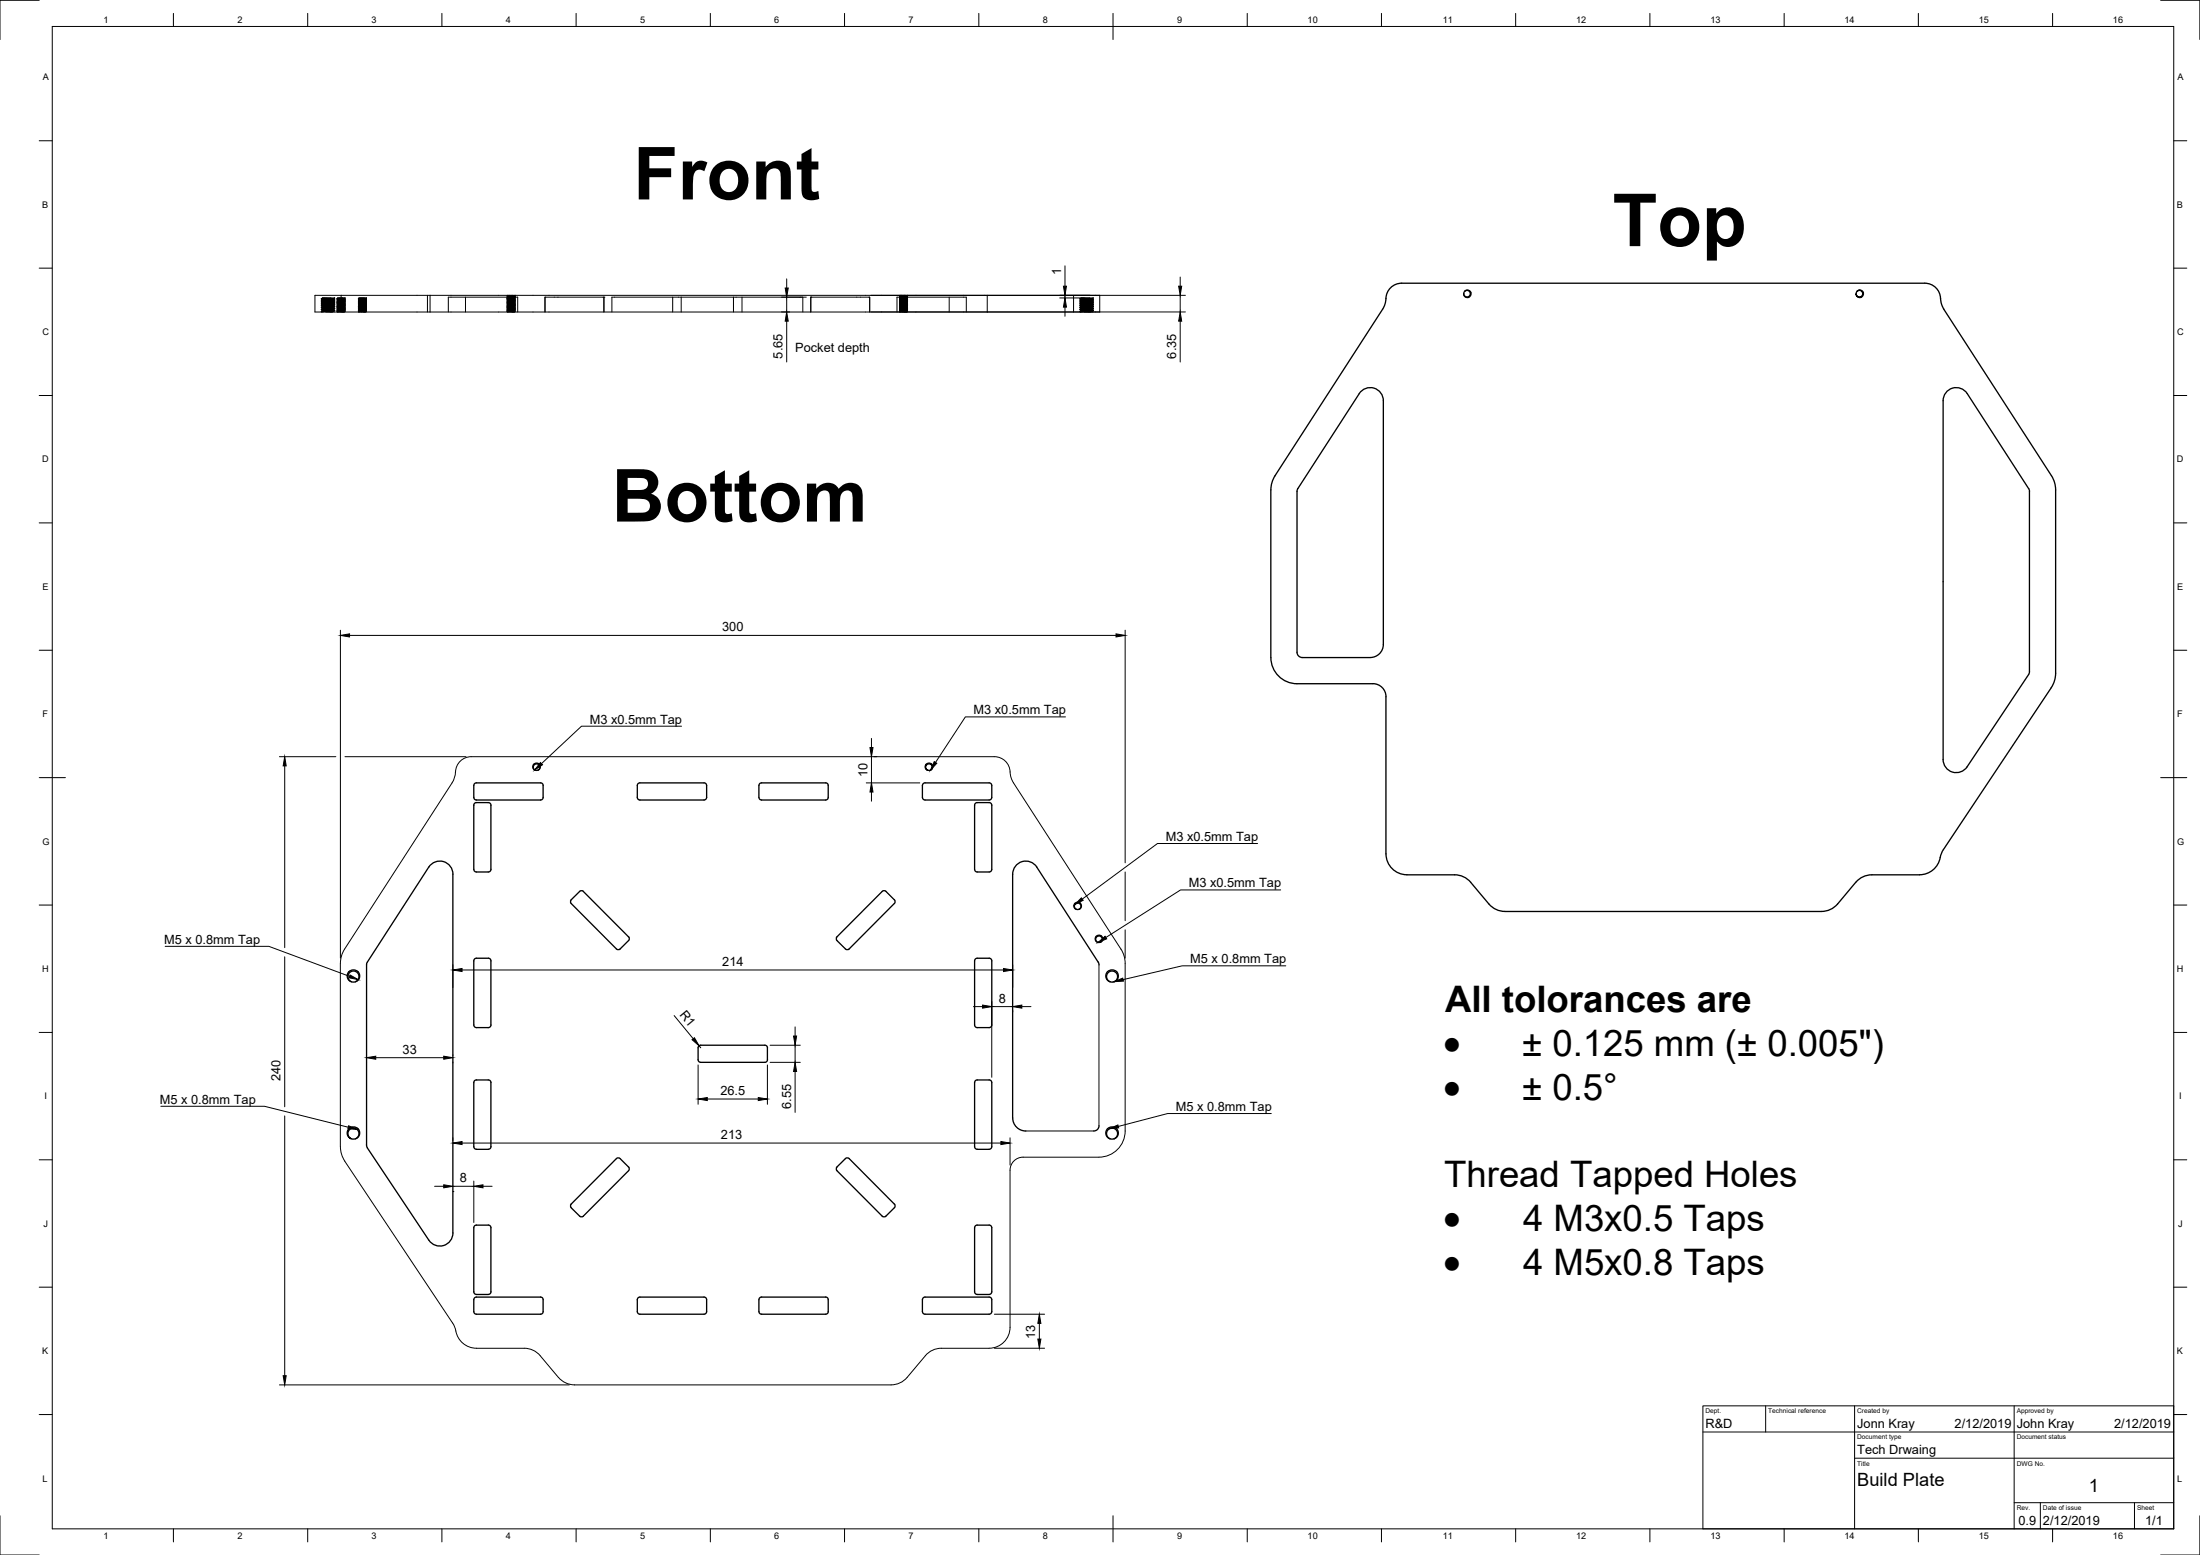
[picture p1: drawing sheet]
<svg xmlns="http://www.w3.org/2000/svg" width="841mm" height="594mm" viewBox="0 0 841 594" stroke-linecap="round" stroke-linejoin="round" font-family="sans-serif">
<!-- layer: Visible -->
<g fill="none" stroke="#000" stroke-width=".51">
<path d="M535.8 108.2h200a6.4 6.4 0 0 1 6.2 7.1l1.1 2.9M535.8 108.2a6.3 6.3 0 0 0-6.1 7.1l-1.2 2.9-41.1 63.5M559.6 112.2l.4 1.2 1.5 .2M559.9 111.3l.7-.4 .9 .2 .6 .8-.1 .8-.6 .6-.8 .1-.8-.4-.2-.8M559.9 111.3l.8-.5 .9 .2a1.41 1.41 0 0 1 .8 1.3 1.41 1.41 0 0 1-.9 1.3M559.9 111.3l-.3 .9M709.9 111.3l-.3 .9M711.5 113.6a1.43 1.43 0 0 0 .9-1.4 1.43 1.43 0 0 0-1-1.3h-.8l-.7 .4 .7-.4 1.1 .3 .4 .9-.4 1-.6 .3h-.7l-.9-1 .8 1.1 1.2 .1M743.1 118.2l41.1 63.5M519.6 150.4a5 5 0 0 1 5.6-2.1 5 5 0 0 1 3.6 4.8v93.1a5 5 0 0 1-5 5M519.6 150.4l-23.7 36.8-.1 62M485.8 187.2v64"/>
<path d="M487.4 181.7a10 10 0 0 0-1.6 5.5M775.5 186.6l.3 .8v69.5l-23.8 36.1a5 5 0 0 1-5.6 2 5 5 0 0 1-3.6-4.8v-137.1a5 5 0 0 1 3.6-4.8 5 5 0 0 1 5.6 2.1l23.5 36.3M784.2 181.7a10 10 0 0 1 1.6 5.5v70a10 10 0 0 1-1.6 5.5l-42 63.3a9.4 9.4 0 0 1-5.4 7.6l-3 .6h-18.2a8 8 0 0 0-6.1 2.9l-7 8.3a8.1 8.1 0 0 1-6.1 2.8M485.8 251.2a10 10 0 0 0 10 10h29a5 5 0 0 1 5 5v60a8 8 0 0 0 8 8M495.8 249.2l.6 1.4 1.4 .6M497.8 251.2h26M182.1 299.1h24.5M182.1 299.1a1.01 1.01 0 0 0-1 1v4.5a1.01 1.01 0 0 0 1 1h24.5a1.01 1.01 0 0 0 1-1M204 292l-.3 1.4 1 .9M204 292a1.43 1.43 0 0 1 1.6-.4 1.43 1.43 0 0 1 .9 1.4l-.2 .7-.6 .5M205.7 294.2l.5-.5 .2-.9-.5-.7-.8-.3-.8 .3-.4 .8 .1 .8 .7 .6M205.7 294.2l-1 .1"/>
<path d="M206.6 299.1a1.01 1.01 0 0 1 1 1M244.6 299.1h24.5M244.6 299.1a1.01 1.01 0 0 0-1 1v4.5a1.01 1.01 0 0 0 1 1h24.5a1.01 1.01 0 0 0 1-1v-4.5a1.01 1.01 0 0 0-1-1M291.1 299.1h24.5M291.1 299.1a1.04 1.04 0 0 0-1 1v4.5a1.01 1.01 0 0 0 1 1h24.5M315.6 299.1a.97 .97 0 0 1 1 1v4.5a1.01 1.01 0 0 1-1 1M353.6 299.1h24.5M353.6 299.1a1.01 1.01 0 0 0-1 1v4.5l.7 1h24.8M354 292a1.43 1.43 0 0 1 1.6-.4 1.43 1.43 0 0 1 1 1.4l-.3 .7-.6 .5 .6-.8-.2-1.1-.8-.5-.9 .3-.5 1.1 .7 1.1-.9-1.1 .3-1.2M355.7 294.2l-.9 .1M378.1 299.1a1.01 1.01 0 0 1 1 1v4.5a1.01 1.01 0 0 1-1 1M181.4 306.9l.7-.3h4.6a.97 .97 0 0 1 1 1v24.5a1.01 1.01 0 0 1-1 1h-4.6a1.01 1.01 0 0 1-1-1v-24.5z"/>
<path d="M207.6 300.1v4.5M378.1 306.6h-4.5a1.01 1.01 0 0 0-1 1v24.5a1.01 1.01 0 0 0 1 1h4.5M378.1 306.6a1.01 1.01 0 0 1 1 1v24.5a1.01 1.01 0 0 1-1 1M173.1 334v137.1M173.1 334a5 5 0 0 0-3.5-4.8 5 5 0 0 0-5.7 2.1l-23.5 36.3M387.1 334v93.1a5 5 0 0 0 5 5M387.1 334a5 5 0 0 1 3.6-4.8 5 5 0 0 1 5.6 2.1l23.5 36.2 .3 1.1M537.8 334.2h18.3a7.9 7.9 0 0 1 6.1 2.9l7 8.3a8 8 0 0 0 6.1 2.8M223 340.6l17.3 17.3a1.01 1.01 0 0 1 0 1.4l-3.3 3.3M223 340.5a1.01 1.01 0 0 0-1.4 0l-3.2 3.3-.2 1 17.4 17.7a1 1 0 0 0 1.5 0M341.9 343.8l-3.2-3.3a.98 .98 0 0 0-1.5 .1l-17.2 17.3a1.01 1.01 0 0 0 0 1.4l3.2 3.2a1 1 0 0 0 1.4 0l17.3-17.3M341.9 343.8a1.01 1.01 0 0 1 0 1.4"/>
<path d="M410.8 345.2a1.44 1.44 0 0 1 1.5-.5 1.44 1.44 0 0 1 1.1 1.2l-.2 .9-.6 .6 .6-.8-.1-1-.7-.6-1.1 .2-.6 1.2 .7 1-.8-.9zM412.6 347.3l-1 .1M419 357.8l-.3 1.3 1 .9M419 357.8a1.44 1.44 0 0 1 1.6-.5 1.44 1.44 0 0 1 1 1.3l-.2 .8-.7 .6 .6-.8-.1-1-.9-.6-1.1 .3-.3 1.3 .8 .8M420.7 359.9l-1 .1M575.3 348.2h121M134.3 375l-1-.8-.3-1.5 .7-1.2 1.1-.5 1.4 .3 .9 1v1.5l-1.2 1.2M134.3 375l-.9-.5-.5-.8-.2-1.1 .3-.8a2.44 2.44 0 0 1 4.1-.3l.4 .9-.1 1.2-.6 1-.9 .4M135.9 375.1h-1.6M140.4 367.5l-.3 1.1v68.9l.4 1.1M182.1 366.1h4.6M186.7 366.1a.97 .97 0 0 1 1 1v24.5a1.01 1.01 0 0 1-1 1h-4.6a1.01 1.01 0 0 1-1-1v-24.5a1.01 1.01 0 0 1 1-1"/>
<path d="M373.6 366.1h4.5M373.6 366.1a1.01 1.01 0 0 0-1 1v24.5a1.01 1.01 0 0 0 1 1h4.5M378.1 366.1a1.01 1.01 0 0 1 1 1v24.5a1.01 1.01 0 0 1-1 1M424.3 375l-1-.8-.3-1.4 .7-1.3 1.2-.5 1.4 .3 .9 1.2-.2 1.5-1.1 1M424.3 375l-.8-.4-.6-.8-.2-1.1 .3-.9a2.33 2.33 0 0 1 4-.4l.5 1-.1 1.2-.6 .9-.9 .5M426 375.1h-1.7M267.2 399.6l.7-.3h24.5a1.01 1.01 0 0 1 1 1v4.6a1.01 1.01 0 0 1-1 1h-24.5a1.01 1.01 0 0 1-1-1v-4.6zM181.1 413.6a.97 .97 0 0 1 1-1h4.6a1.01 1.01 0 0 1 1 1M181.1 413.6l.1 24.9 .9 .6h4.6a1.01 1.01 0 0 0 1-1v-24.5M372.6 413.6v24.5a1.01 1.01 0 0 0 1 1h4.5M378.1 412.6h-4.5a1.01 1.01 0 0 0-1 1M378.1 412.6a1.01 1.01 0 0 1 1 1"/>
<path d="M379.1 413.6v24.5a1.01 1.01 0 0 1-1 1M133.3 431.3a2.38 2.38 0 0 1 4 .6l.2 1.2-.3 .9-1.3 1 1.2-1.2 .1-1-.4-1-1.6-.8-.8 .1-.9 .6-.5 1 .1 1 .3 .7 .9 .7-1-.7-.5-1v-1zM135.9 435h-1.6M140.4 438.6l23.6 35.2a5 5 0 0 0 5.6 2 5 5 0 0 0 3.5-4.8M420.1 430.1l-.5 1.4-1.5 .6M424.3 435.1l-.8-.5-.7-1 .2-1.8a2.33 2.33 0 0 1 4-.4l.5 1.2-.1 1-.7 1-.8 .5M425.9 435l1.1-.9 .2-1.4-.7-1.2-1.5-.5-1.2 .5-.8 1.3 .3 1.3 1 1M426 435h-1.7M237 442.6l3.3 3.2a1.01 1.01 0 0 1 0 1.4l-17.3 17.4M237.1 442.6a1.01 1.01 0 0 0-1.5 0l-17.4 17.7 .2 1.1 3.2 3.2a1 1 0 0 0 1.4 0M341.9 460a1.01 1.01 0 0 1 0 1.4M181.4 468.3l.7-.2 4.6-.1a.97 .97 0 0 1 1 1v24.5a1.01 1.01 0 0 1-1 1h-4.6a1.01 1.01 0 0 1-1-1v-24.5z"/>
<path d="M341.9 460l-17.3-17.4a1 1 0 0 0-1.4 0l-3.2 3.2-.3 .7 .3 .8 17.2 17.3a1.01 1.01 0 0 0 1.5 0l3.2-3.2M378.1 468.1l-4.5-.1a1.01 1.01 0 0 0-1 1v24.5a1.01 1.01 0 0 0 1 1l4.5 .1M378.1 468a1.01 1.01 0 0 1 1 1v24.5a1.01 1.01 0 0 1-1 1M181.1 496.5v4.6a1.01 1.01 0 0 0 1 1h24.5a1.01 1.01 0 0 0 1-1M207.6 496.5v4.6M207.6 496.5a1.01 1.01 0 0 0-1-1h-24.5a.97 .97 0 0 0-1 1M243.6 496.5v4.6a1.01 1.01 0 0 0 1 1h24.5a1.01 1.01 0 0 0 1-1v-4.6M270.1 496.5a1.01 1.01 0 0 0-1-1h-24.5a.97 .97 0 0 0-1 1M290.1 496.5v4.6a1.01 1.01 0 0 0 1 1h24.5M315.6 495.5h-24.5a1.01 1.01 0 0 0-1 1M315.6 495.5a1.01 1.01 0 0 1 1 1M316.6 496.5v4.6a1.01 1.01 0 0 1-1 1"/>
<path d="M352.6 496.5v4.6a1.01 1.01 0 0 0 1 1h24.5M378.1 495.5h-24.5a1.01 1.01 0 0 0-1 1M378.1 495.5a1.01 1.01 0 0 1 1 1M379.1 496.5v4.6a1.01 1.01 0 0 1-1 1"/>
</g>
<g fill="none" stroke="#000" stroke-width=".38">
<path d="M164.4 112.8h256v6.4h-256M164.4 112.8h-44v6.4h44M164.4 112.8v6.4M172.8 299.1l-41.1 63.5a10 10 0 0 0-1.6 5.4M380.1 289.1h-200a6.4 6.4 0 0 0-6.1 7.1l-1.2 2.8M380.1 289.1a6.3 6.3 0 0 1 6.2 7.1l1.1 2.9 41.1 63.5a10 10 0 0 1 1.6 5.4v64.1a10 10 0 0 1-10 10h-29M130.1 368v70.1M420.1 368.6v61.5M130.1 438a10 10 0 0 0 1.7 5.6l41.5 62.3 .9 2.6M392.1 432.1h26M391.1 442.1a5 5 0 0 0-5 5v60a8 8 0 0 1-8 8M174.3 508.5a8 8 0 0 0 7.8 6.6h18.3a7.9 7.9 0 0 1 6.1 2.8"/>
<path d="M206.5 518l7 8.2a8 8 0 0 0 6.1 2.9h121.1M353.7 518l-6.9 8.2M378.1 515.1h-18.2a8 8 0 0 0-6.2 2.8M346.8 526.2a8 8 0 0 1-6.1 2.9"/>
</g>
<!-- layer: Hidden -->
<g fill="none" stroke="#000" stroke-width=".38">
<path d="M122.9 117.5l.4 .3-.5 .3 .5 .5-.4 .3 .1 .3M123.3 113.8l-.5 .5 .5 .2M123.3 114.5v.1M123.3 116.9v.1M123.3 118.5v.2M123.3 117l-.5 .5M123.3 114.6l-.5 .3 .5 .5-.5 .3 .5 .5-.5 .5 .5 .3M123.9 113.8l3.6 .3-4.2 .4 4.2 .4-4.2 .4 4.2 .4-4.2 .4 4.2 .4-4.2 .4 4.2 .4-4.2 .4 4.2 .4-4.2 .4 4.2 .4-2.9 .3M126.5 113.8h-3.2l4.2 .4-4.2 .4 4.2 .4-4.2 .4 4.2 .4-4.2 .4 4.2 .4-4.2 .4 4.2 .4-4.2 .4 4.2 .4-4.2 .4 4.2 .4-1.3 .2M126.5 113.8l-3.7 .3 5.2 .4-5.1 .4 5.1 .4-5.1 .4 5.1 .4-5.1 .4 5 .4-5 .4 5.1 .4-5.1 .4 5.1 .4-5.2 .4 4.3 .3M126.5 113.8h1.5l-.5 .3 .5 .4-.5 .4 .5 .6M127.5 116.6l.5 .3-.5 .4 .5 .4-.5 .4 .5 .4-.5 .4 .3 .3"/>
<path d="M127.5 116.5v.1M127.8 113.8l-4.9 .5 5.1 .4-5.2 .4 5.2 .4-5.2 .4 5.2 .4-5.2 .4 5.2 .4-5.1 .4 5.1 .4-5.1 .4 5.1 .4-5.1 .4 .8 .1M128 115.5l-.5 .2 .5 .4-.5 .5M128.9 117.5l.2 .3-.2 .3 .2 .2M128.9 119.1l.1 .1M129.1 113.8h2M129.1 113.8l-.2 .3 .2 .2M129.1 113.8l2.6 .3-2.6 .2 2.6 .3-2.6 .2 2.6 .3-2.6 .2 2.6 .3-2.6 .2 2.6 .3-2.6 .2 2.6 .3-2.6 .2 2.6 .3-2.6 .2 2.6 .3-2.6 .2 2.6 .3-2.6 .2 2.6 .3-2.6 .2 2.6 .3-.9 .1M129.1 118.3l-.2 .2 .2 .3-.2 .3M129.1 116.8l-.2 .2 .2 .3-.2 .2M129.1 116.3l-.2 .2 .2 .3M129.1 115.8l-.2 .2 .2 .3"/>
<path d="M129.1 114.8l-.2 .2 .2 .3-.2 .3 .2 .2M129.1 114.3l-.2 .2 .2 .3M129.1 114.3h.1M129.1 114.8h.1M129.1 115.8h.1M129.1 116.3h.1M129.1 116.8v.1M129.1 118.3v.1M129.5 113.8l2.2 .2-2.6 .3 2.6 .2-2.6 .3 2.6 .2-2.6 .3 2.6 .2-2.6 .3 2.6 .2-2.6 .3 2.6 .2-2.6 .3 2.6 .2-2.6 .3 2.6 .2-2.6 .3 2.6 .2-2.6 .3 2.6 .2-2.6 .3 2.6 .2-1.9 .2M130.4 112.8v6.4M131.1 113.8l-2.2 .2 3 .3-3 .2 3 .3-3 .2 3 .3-3 .2 3 .3-3 .2 3 .3-3 .2 3 .3-3 .2 3 .3-3 .2 3 .3-3 .2 3 .3-3 .2 3 .3-3 .2 2.6 .2M131.1 113.8h.8"/>
<path d="M131.7 115.1l.2 .1-.2 .3M131.7 119.1l.1 .1M131.7 117.6l.2 .2-.2 .2 .2 .3-.2 .2 .2 .4-.2 .1M131.7 117.1l.2 .2-.2 .2M131.7 115.6l.2 .3M131.7 114.6l.2 .1-.2 .3M131.7 114.5v.1M131.7 115v.1M131.7 115.5v.1M131.7 117v.1M131.7 117.5v.1M131.7 119v.1"/>
<path d="M131.8 113.8l-2.9 .3 3 .3-3 .2 3 .3-3 .2 3 .3-3 .2 3 .3-3 .2 3 .3-3 .2 3 .3-3 .2 3 .3-3 .2 3 .3-3 .2 3 .3-3 .2 3 .3-3 .2 .6 .1M131.9 115.9l-.2 .1 .2 .3-.2 .2 .2 .4-.2 .1M131.9 113.9l-.2 .1 .2 .3-.2 .2M131.9 113.8v.1M137 117.5l.3 .3-.3 .3 .3 .2M137 119.1l.1 .1M137.3 113.8h1.9M137.3 113.8l-.3 .3 .3 .2M137.3 113.8l2.5 .3-2.5 .2 2.5 .3-2.5 .2 2.5 .3-2.5 .2 2.5 .3-2.5 .2 2.5 .3-2.5 .2 2.5 .3-2.5 .2 2.5 .3-2.5 .2 2.5 .3-2.5 .2 2.5 .3-2.5 .2 2.5 .3-2.5 .2 2.5 .3-.9 .1M137.3 118.3l-.3 .2 .3 .3-.3 .3M137.3 116.8l-.3 .2 .3 .3-.3 .2M137.3 116.3l-.3 .2 .3 .3"/>
<path d="M137.3 115.8l-.3 .2 .3 .3M137.3 114.8l-.3 .2 .3 .3-.3 .3 .3 .2M137.3 114.3l-.3 .2 .3 .3M137.3 114.3h.1M137.3 114.8h.1M137.3 115.8h.1M137.3 116.3h.1M137.3 116.8v.1M137.3 118.3v.1M137.6 113.8l2.2 .2-2.5 .3 2.5 .2-2.5 .3 2.5 .2-2.5 .3 2.5 .2-2.5 .3 2.5 .2-2.5 .3 2.5 .2-2.5 .3 2.5 .2-2.5 .3 2.5 .2-2.5 .3 2.5 .2-2.5 .3 2.5 .2-2.5 .3 2.5 .2-1.8 .2M139.2 113.8l-2.2 .2 3.1 .3-3.1 .2 3.1 .3-3.1 .2 3.1 .3-3.1 .2 3.1 .3-3.1 .2 3.1 .3-3.1 .2 3.1 .3-3.1 .2 3.1 .3-3.1 .2 3.1 .3-3.1 .2 3.1 .3-3.1 .2 3.1 .3-3.1 .2 2.7 .2M139.2 113.8h.9"/>
<path d="M139.8 117.1l.3 .2-.3 .2M139.8 119.1l.2 .1M139.8 117.6l.3 .2-.3 .2 .3 .3-.3 .2 .3 .4-.3 .1M139.8 115.6l.3 .3M139.8 115.1l.3 .1-.3 .3M139.8 114.6l.3 .1-.3 .3M139.8 114.5v.1M139.8 115v.1M139.8 115.5v.1M139.8 117v.1M139.8 117.5v.1M139.8 119v.1"/>
<path d="M140 113.8l-3 .3 3.1 .3-3.1 .2 3.1 .3-3.1 .2 3.1 .3-3.1 .2 3.1 .3-3.1 .2 3.1 .3-3.1 .2 3.1 .3-3.1 .2 3.1 .3-3.1 .2 3.1 .3-3.1 .2 3.1 .3-3.1 .2 3.1 .3-3.1 .2 .6 .1M140.1 115.9l-.3 .1 .3 .3-.3 .2 .3 .4-.3 .1M140.1 113.9l-.3 .1 .3 .3-.3 .2M140.1 113.8v.1M163.4 112.8v6.4M171.4 119.2v-5.7h26.5v5.7M177.9 113.5v5.7M193.8 113v.1M193.8 113.5v.1M193.8 114v.1M193.8 114.5v.1M193.8 115v.1"/>
<path d="M193.8 115.5v.1M193.8 116v.1M193.8 116.5v.1M193.8 117v.1M193.8 117.5v.1M193.8 118v.1M193.8 118.5v.1M193.8 119v.1M193.9 113l2.8 .1-2.6 .2 2.6 .3-2.6 .2 2.6 .3-2.6 .2 2.6 .3-2.6 .2 2.6 .3-2.6 .2 2.6 .3-2.6 .2 2.6 .3-2.6 .2 2.6 .3-2.6 .2 2.6 .3-2.6 .2 2.6 .3-2.6 .2 2.6 .3-2.6 .2 2.6 .3-2.6 .2 2.6 .3-.9 .1M193.9 118.6l.2 .2-.2 .2M193.9 117.6l.2 .2-.2 .2M193.9 117.1l.2 .2-.2 .2"/>
<path d="M193.9 115.1l.2 .2-.2 .2M193.9 113.1l.2 .2-.2 .2M193.9 114.6l.2 .2M193.9 113.6l.2 .2M193.9 114.1l.2 .2M193.9 115.6l.2 .2M193.9 116.1l.2 .2M193.9 116.6l.2 .2M193.9 118.1l.2 .2M193.9 119.1l.1 .1M194.1 118.3l-.2 .2M194.1 116.8l-.2 .2"/>
<path d="M194.1 116.3l-.2 .2M194.1 115.8l-.2 .2M194.1 114.8l-.2 .2M194.1 114.3l-.2 .2M194.1 113.8l-.2 .2M194.1 113.8h.1M194.1 114.3h.1M194.1 114.8h.1M194.1 115.8h.1M194.1 116.3h.1M194.1 116.8v.1M194.1 118.3v.1"/>
<path d="M194.5 112.8l2.2 .2-2.6 .3 2.6 .2-2.6 .3 2.6 .2-2.6 .3 2.6 .2-2.6 .3 2.6 .2-2.6 .3 2.6 .2-2.6 .3 2.6 .2-2.6 .3 2.6 .2-2.6 .3 2.6 .2-2.6 .3 2.6 .2-2.6 .3 2.6 .2-2.6 .3 2.6 .2-2.6 .3 2.6 .2-1.9 .2M196.1 112.8l-2.2 .2 3 .3-3 .2 3 .3-3 .2 3 .3-3 .2 3 .3-3 .2 3 .3-3 .2 3 .3-3 .2 3 .3-3 .2 3 .3-3 .2 3 .3-3 .2 3 .3-3 .2 3 .3-3 .2 3 .3-3 .2 2.6 .2M196.7 117.1l.2 .2-.2 .2M196.7 119.1l.1 .1M196.7 117.6l.2 .2-.2 .2 .2 .3-.2 .2 .2 .4-.2 .1M196.7 115.6l.2 .3M196.7 115.1l.2 .1-.2 .3M196.7 114.6l.2 .1-.2 .3M196.7 113.6l.2 .1-.2 .3 .2 .4-.2 .1M196.7 113.1l.2 .1-.2 .3M196.7 113v.1M196.7 113.5v.1"/>
<path d="M196.7 114.5v.1M196.7 115v.1M196.7 115.5v.1M196.7 117v.1M196.7 117.5v.1M196.7 119v.1M196.8 112.8l-2.9 .3 3 .3-3 .2 3 .3-3.1 .2 3.1 .3-3 .2 3 .3-3 .2 3 .3-3 .2 3 .3-3 .2 3 .3-3 .2 3 .3-3 .2 3 .3-3 .2 3 .3-3 .2 3 .3-3 .2 3 .3-3 .2 .6 .1M196.9 115.9l-.2 .1 .2 .3-.2 .2 .2 .4-.2 .1M196.9 112.9l-.2 .1M196.9 112.8v.1M230.9 113.5h.1M230.9 113.5h-22.6v5.7"/>
<path d="M230.9 113.5v5.7M257.2 113.5v5.7M260.4 113.5h-26.5v5.7M260.4 113.5h20M260.4 113.5v5.7M280.4 113.5h26.5v5.7M280.4 113.5v5.7M283.7 113.5v5.7M309.9 113.5h.1M309.9 113.5h22.6v5.7M309.9 113.5v5.7M343.9 113.1l.2-.3 2.6 .3-2.6 .2 2.6 .3-2.6 .2 2.6 .3-2.6 .2 2.6 .3-2.6 .2 2.6 .3-2.6 .2 2.6 .3-2.6 .2 2.6 .3-2.6 .2 2.6 .3-2.6 .2 2.6 .3-2.6 .2 2.6 .3-2.6 .2 2.6 .3-2.6 .2 2.6 .3-2.6 .2 2.6 .3-.9 .1"/>
<path d="M343.9 117.5l.2 .3-.2 .3 .2 .2M343.9 113.5l.2 .3M343.9 113.1l.2 .2-.2 .2M343.9 119.1l.1 .1M343.9 113.5h-1v5.7M343.9 113.5h25.5v5.7M344.1 118.3l-.2 .2 .2 .3-.2 .3M344.1 116.8l-.2 .2 .2 .3-.2 .2M344.1 116.3l-.2 .3 .2 .2M344.1 115.8l-.2 .3 .2 .2M344.1 114.8l-.2 .2 .2 .3-.2 .3 .2 .2M344.1 114.3l-.2 .3 .2 .2"/>
<path d="M344.1 113.8l-.2 .3 .2 .2M344.1 113.8h.1M344.1 114.3h.1M344.1 114.8h.1M344.1 115.8h.1M344.1 116.3h.1M344.1 116.8v.1M344.1 118.3v.1M344.5 112.8l2.2 .2-2.6 .3 2.6 .2-2.6 .3 2.6 .2-2.6 .3 2.6 .2-2.6 .3 2.6 .2-2.6 .3 2.6 .2-2.6 .3 2.6 .2-2.6 .3 2.6 .2-2.6 .3 2.6 .2-2.6 .3 2.6 .2-2.6 .3 2.6 .2-2.6 .3 2.6 .2-2.6 .3 2.6 .2-1.9 .2M346.1 112.8l-2.2 .2 3 .3-3 .2 3 .3-3 .2 3 .3-3 .2 3 .3-3 .2 3 .3-3 .2 3 .3-3 .2 3 .3-3 .2 3 .3-3 .2 3 .3-3 .2 3 .3-3 .2 3 .3-3 .2 3 .3-3 .2 2.6 .2M346.7 119.1l.2 .1M346.7 117.6l.2 .2-.2 .2 .2 .3-.2 .2 .2 .4-.2 .1"/>
<path d="M346.7 117.1l.2 .2-.2 .2M346.7 115.6l.2 .3M346.7 115.1l.2 .1-.2 .3M346.7 114.6l.2 .1-.2 .3M346.7 113.6l.2 .1-.2 .3 .2 .4-.2 .1M346.7 113.1l.2 .1-.2 .3M346.7 113v.1M346.7 113.5v.1M346.7 114.5v.1M346.7 115v.1M346.7 115.5v.1M346.7 117v.1"/>
<path d="M346.7 117.5v.1M346.7 119v.1M346.9 112.8l-3 .3 3 .3-3 .2 3 .3-3 .2 3 .3-3 .2 3 .3-3 .2 3 .3-3 .2 3 .3-3 .2 3 .3-3 .2 3 .3-3 .2 3 .3-3 .2 3 .3-3 .2 3 .3-3 .2 3 .3-3 .2 .6 .1M346.9 115.9l-.2 .1 .2 .3-.2 .2 .2 .4-.2 .1M346.9 112.9l-.2 .1M346.9 112.8v.1M362.9 113.5v5.7M377.4 112.8v6.4M410.4 112.8v6.4M412.9 117.5l.4 .2-.4 .4 .4 .5-.4 .3 .1 .3M413.3 113.8l4.2 .4-4.2 .4 4.2 .4-4.2 .4 4.2 .4-4.2 .4 4.2 .4-4.2 .4 4.2 .4-4.2 .4 4.2 .5-4.2 .3 4.2 .4-1.3 .2M413.3 117l-.4 .5"/>
<path d="M413.3 114.6l-.4 .3 .4 .5-.4 .3 .4 .4-.4 .6 .4 .3M413.3 114.5v.1M413.3 116.9v.1M413.3 118.5v.2M413.9 113.8l3.6 .3-4.2 .4 4.2 .4-4.2 .4 4.2 .4-4.2 .4 4.2 .4-4.2 .4 4.2 .4-4.2 .4 4.2 .4-4.2 .4 4.2 .4-2.9 .3M416.5 113.8h-3.2l-.4 .5 .4 .2M416.5 113.8l-3.6 .3 5.1 .4-5.1 .4 5 .4-5 .4 5.1 .4-5.1 .4 5.1 .4-5.1 .4 5.1 .4-5.1 .4 5.1 .4-5.1 .4 4.2 .3M416.5 113.8h1.5l-.5 .3 .5 .4-.5 .4 .5 .6M417.5 116.6l.5 .3-.5 .5 .5 .3-.5 .5 .5 .3-.5 .4 .3 .3M417.5 116.5v.1M417.8 113.8l-4.9 .5 5.1 .4-5.1 .4 5.1 .4-5.1 .4 5.1 .4-5.1 .4 5.1 .4-5.1 .4 5.1 .4-5.1 .4 5.1 .4-5.1 .4 .8 .1M418 115.5l-.5 .3 .5 .5-.5 .3"/>
</g>
<!-- layer: Border -->
<g fill="none" stroke="#000" stroke-width=".38">
<path d="M15 .1h-15v15M20 10.1h811v574h-811zM66.3 5.1v5M117.6 5.1v5M168.9 5.1v5M220.2 5.1v5M271.5 5.1v5M322.9 5.1v5M374.2 5.1v5M425.5 5.1v10M476.8 5.1v5M528.1 5.1v5"/>
<path d="M579.4 5.1v5M630.7 5.1v5M682.1 5.1v5M733.4 5.1v5M784.7 5.1v5M826 .1h15v15M15 53.8h5M831 53.8h5M15 102.4h5M831 102.4h5M15 151.1h5M831 151.1h5"/>
<path d="M15 199.8h5M831 199.8h5M15 248.4h5M831 248.4h5M15 297.1h10M826 297.1h10M15 345.8h5M831 345.8h5M15 394.4h5M831 394.4h5M15 443.1h5M831 443.1h5"/>
<path d="M15 491.8h5M831 491.8h5M15 540.4h5M831 540.4h5M0 579.1v15h15M425.5 579.1v10M841 579.1v15h-15M66.3 584.1v5M117.6 584.1v5M168.9 584.1v5M220.2 584.1v5M271.5 584.1v5"/>
<path d="M322.9 584.1v5M374.2 584.1v5M476.8 584.1v5M528.1 584.1v5M579.4 584.1v5M630.7 584.1v5M682.1 584.1v5M733.4 584.1v5M784.7 584.1v5"/>
</g>
<!-- layer: TitleBlock -->
<path d="M651 537.1h180v47h-180zM675 537.1v10M709 537.1v47M770 537.1v47M651 547.1h180M709 557.1h122M770 574.1h61M780 574.1v10M816 574.1v10" fill="none" stroke="#000" stroke-width=".38"/>
<!-- layer: Dimensions -->
<g fill="none" stroke="#000" stroke-width=".38">
<path d="M298.7 119.2h3.2M298.7 113.5h9.5M300.7 106.5v3.5M300.7 113.5v5.7M332.9 112.8h120.3M332.9 119.2h120.3M405.1 113.8h9.4M407.1 101.6v7.7M407.1 112.8v1M407.1 117.3v3.5M451.2 105.8v3.5M451.2 112.8v6.4"/>
<path d="M300.7 122.7v15.6M451.2 122.7v15.6M130.1 240.8v125.2M133.6 242.8h293M430.1 240.8v88.8M106.8 289.1h21.6M108.8 292.6v69.4M131.9 289.1h46.2M331.2 299.1h20.4M333.1 282.1v3.5M333.1 289.1v10M334.1 289.1h1.1"/>
<path d="M333.1 302.6v3.5M430.1 333.1v18.6M430.1 355.2v10.8M108.8 365.5v57.3M173.1 368.6v8.6M176.6 370.6h207M387.1 368.6v8.6M257.7 388l7.3 8.8M267.3 399.5l.6 .8M294.4 399.3h11.5M304 392.3v3.5M304 399.3v6.6"/>
<path d="M372.1 384.6h3.5M379.1 382.6v29M379.1 384.6h8M387.1 386.1v.5M390.6 384.6h3.5M140.1 405.8v.3M143.6 404.1h26M173.1 405.8v.3M266.9 406.9v15M270.4 419.9h19.5M293.4 406.9v15M294.4 405.9h11.5"/>
<path d="M304 409.4v15.6M108.8 426.3v99.3M173.1 434.7v1M176.6 436.7h206M386.1 434.7v10.4M166.1 453.2h3.5M173.1 455.2h.1M173.1 453.2h8M181.1 451.2v15.8M184.6 453.2h3.5M380.1 502.1h19.2M380.1 515.1h19.2"/>
<path d="M397.3 505.6v6M106.8 529.1h110.8"/>
</g>
<g fill="#000" stroke="#000" stroke-width=".38">
<path d="M300.2 110h1.1l-.6 3.5zM407.1 113.8l.6 3.5h-1.2zM406.5 109.3h1.2l-.6 3.5zM450.6 109.3h1.1l-.5 3.5zM300.7 119.2l.6 3.5h-1.1zM451.2 119.2l.5 3.5h-1.1zM130.1 242.8l3.5-.6v1.1zM426.6 242.2l3.5 .6-3.5 .5zM108.8 289.1l.6 3.5h-1.2zM332.6 285.6h1.1l-.6 3.5zM333.1 299.1l.6 3.5h-1.1zM173.1 370.6l3.5-.6v1.2z"/>
<path d="M383.6 370l3.5 .6-3.5 .6zM264.6 397.2l.9-.7 1.8 3zM303.4 395.8h1.1l-.5 3.5zM375.6 384l3.5 .6-3.5 .6zM387.1 384.6l3.5-.6v1.2zM140.1 404.1l3.5-.6v1.2zM169.6 403.5l3.5 .6-3.5 .6zM266.9 419.9l3.5-.6v1.2zM289.9 419.3l3.5 .6-3.5 .6zM304 405.9l.5 3.5h-1.1zM173.1 436.7l3.5-.6v1.2zM382.6 436.1l3.5 .6-3.5 .6z"/>
<path d="M169.6 452.6l3.5 .6-3.5 .6zM181.1 453.2l3.5-.6v1.2zM397.3 502.1l.6 3.5h-1.2zM396.7 511.6h1.2l-.6 3.5zM108.2 525.6h1.2l-.6 3.5z"/>
</g>
<!-- layer: Annotations -->
<path d="M206.6 291.3l.8 .9-3 1.9zM357.1 291l1 .6-2.4 2.6zM413.4 343l.7 1-3.2 1.6zM419.8 360.1l2.6-2.4 .7 1zM133.8 372.5l3.1 1.7-3.5-.6zM425.9 375l3.3-1.3 .3 1.1zM133.3 430.1l3.2 1.4-3.5-.3zM424.1 431.2l3.3-1.4 .3 1.1z" fill="#000" stroke="#000" stroke-width=".38"/>
<path d="M260.5 277.4h-38.2l-15.3 14.4M407.3 273.9h-38.3l-11.4 17.4M480.8 322.3h-38.3l-28.8 21.2M489.6 340h-38.3l-28.6 18.2M63.1 361.5h39.7l30.8 11.5M491.5 369h-39.6l-22.6 5.3M61.5 422.6h39.6l32 8M486 425.4h-39.6l-18.9 5" fill="none" stroke="#000" stroke-width=".38"/>
<g font-size="27.9">
<text x="242.1" y="76.2">Front</text>
<text x="616.5" y="94">Top</text>
<text x="233.8" y="199.3">Bottom</text>
</g>
<g font-size="14.8">
<text x="551.7" y="403.6">·</text>
<text x="551.7" y="420.3">·</text>
<text x="551.7" y="470.3">·</text>
<text x="551.7" y="487">·</text>
</g>
<g font-size="14">
<text x="552.4" y="386.7">All tolorances are</text>
<text x="581.9" y="403.6">± 0.125 mm (± 0.005&quot;)</text>
<text x="581.9" y="420.3">± 0.5°</text>
<text x="552.1" y="453.6">Thread Tapped Holes</text>
<text x="582.3" y="470.3">4 M3x0.5 Taps</text>
<text x="582.3" y="487">4 M5x0.8 Taps</text>
</g>
<g font-size="7">
<text x="710" y="567.6">Build Plate</text>
<text x="798.5" y="570">1</text>
</g>
<g font-size="4.9">
<text x="405.6" y="104.9" transform="rotate(-90 405.6 104.9)">1</text>
<text x="299.2" y="137" transform="rotate(-90 299.2 137)">5.65</text>
<text x="304" y="134.4">Pocket depth</text>
<text x="449.6" y="137" transform="rotate(-90 449.6 137)">6.35</text>
<text x="276.1" y="241.2">300</text>
<text x="372.2" y="272.9">M3 x0.5mm Tap</text>
<text x="225.4" y="276.5">M3 x0.5mm Tap</text>
<text x="331.6" y="297" transform="rotate(-90 331.6 297)">10</text>
<text x="445.6" y="321.3">M3 x0.5mm Tap</text>
<text x="454.4" y="339">M3 x0.5mm Tap</text>
<text x="62.8" y="360.6">M5 x 0.8mm Tap</text>
<text x="276.1" y="369.1">214</text>
<text x="455" y="368">M5 x 0.8mm Tap</text>
<text x="381.8" y="383">8</text>
<text x="259.6" y="387.9" transform="rotate(50 259.6 387.9)">R1</text>
<text x="153.9" y="402.5">33</text>
<text x="107.3" y="413.1" transform="rotate(-90 107.3 413.1)">240</text>
<text x="275.4" y="418.3">26.5</text>
<text x="61.1" y="421.7">M5 x 0.8mm Tap</text>
<text x="302.4" y="423.7" transform="rotate(-90 302.4 423.7)">6.55</text>
<text x="449.5" y="424.4">M5 x 0.8mm Tap</text>
<text x="275.6" y="435.1">213</text>
<text x="175.8" y="451.7">8</text>
<text x="395.8" y="511.5" transform="rotate(-90 395.8 511.5)">13</text>
<text x="652" y="545.6">R&amp;D</text>
<text x="710" y="545.6">Jonn Kray</text>
<text x="747.2" y="545.6">2/12/2019</text>
<text x="771" y="545.6">John Kray</text>
<text x="808.2" y="545.6">2/12/2019</text>
<text x="710" y="555.6">Tech Drwaing</text>
<text x="771.6" y="582.7">0.9</text>
<text x="781" y="582.6">2/12/2019</text>
<text x="820.1" y="582.7">1/1</text>
</g>
<g font-size="3.5">
<text x="39.6" y="8.9">1</text>
<text x="90.8" y="8.9">2</text>
<text x="142.1" y="8.9">3</text>
<text x="193.3" y="8.9">4</text>
<text x="244.7" y="8.9">5</text>
<text x="296" y="8.9">6</text>
<text x="347.3" y="8.9">7</text>
<text x="398.6" y="8.9">8</text>
<text x="450" y="8.9">9</text>
<text x="499.9" y="8.9">10</text>
<text x="551.6" y="8.9">11</text>
<text x="602.5" y="8.9">12</text>
<text x="653.8" y="8.9">13</text>
<text x="705.1" y="8.9">14</text>
<text x="756.5" y="8.9">15</text>
<text x="807.8" y="8.9">16</text>
<text x="16.4" y="30.7">A</text>
<text x="832.4" y="30.7">A</text>
<text x="16.2" y="79.3">B</text>
<text x="832.2" y="79.3">B</text>
<text x="16.2" y="128">C</text>
<text x="832.2" y="128">C</text>
<text x="16.2" y="176.7">D</text>
<text x="832.2" y="176.7">D</text>
<text x="16.2" y="225.4">E</text>
<text x="832.2" y="225.4">E</text>
<text x="16.2" y="274">F</text>
<text x="832.2" y="274">F</text>
<text x="16.2" y="322.7">G</text>
<text x="832.2" y="322.7">G</text>
<text x="16.2" y="371.3">H</text>
<text x="832.2" y="371.3">H</text>
<text x="17" y="420">I</text>
<text x="833" y="420">I</text>
<text x="16.7" y="468.7">J</text>
<text x="832.7" y="468.7">J</text>
<text x="16.2" y="517.3">K</text>
<text x="832.2" y="517.3">K</text>
<text x="16.3" y="566">L</text>
<text x="832.3" y="566">L</text>
<text x="39.6" y="587.8">1</text>
<text x="90.8" y="587.8">2</text>
<text x="142.1" y="587.8">3</text>
<text x="193.3" y="587.8">4</text>
<text x="244.7" y="587.8">5</text>
<text x="296" y="587.8">6</text>
<text x="347.3" y="587.8">7</text>
<text x="398.6" y="587.8">8</text>
<text x="450" y="587.8">9</text>
<text x="499.9" y="587.8">10</text>
<text x="551.6" y="587.8">11</text>
<text x="602.5" y="587.8">12</text>
<text x="653.8" y="587.8">13</text>
<text x="705.1" y="587.8">14</text>
<text x="756.5" y="587.8">15</text>
<text x="807.8" y="587.8">16</text>
</g>
<g font-size="2.5">
<text x="652" y="539.9">Dept.</text>
<text x="676" y="539.9">Technical reference</text>
<text x="710" y="539.9">Created by</text>
<text x="771" y="539.9">Approved by</text>
<text x="710" y="549.9">Document type</text>
<text x="771" y="549.9">Document status</text>
<text x="710" y="559.9">Title</text>
<text x="771" y="559.9">DWG No.</text>
<text x="771" y="576.9">Rev.</text>
<text x="781" y="576.9">Date of issue</text>
<text x="817" y="576.9">Sheet</text>
</g>
</svg>
